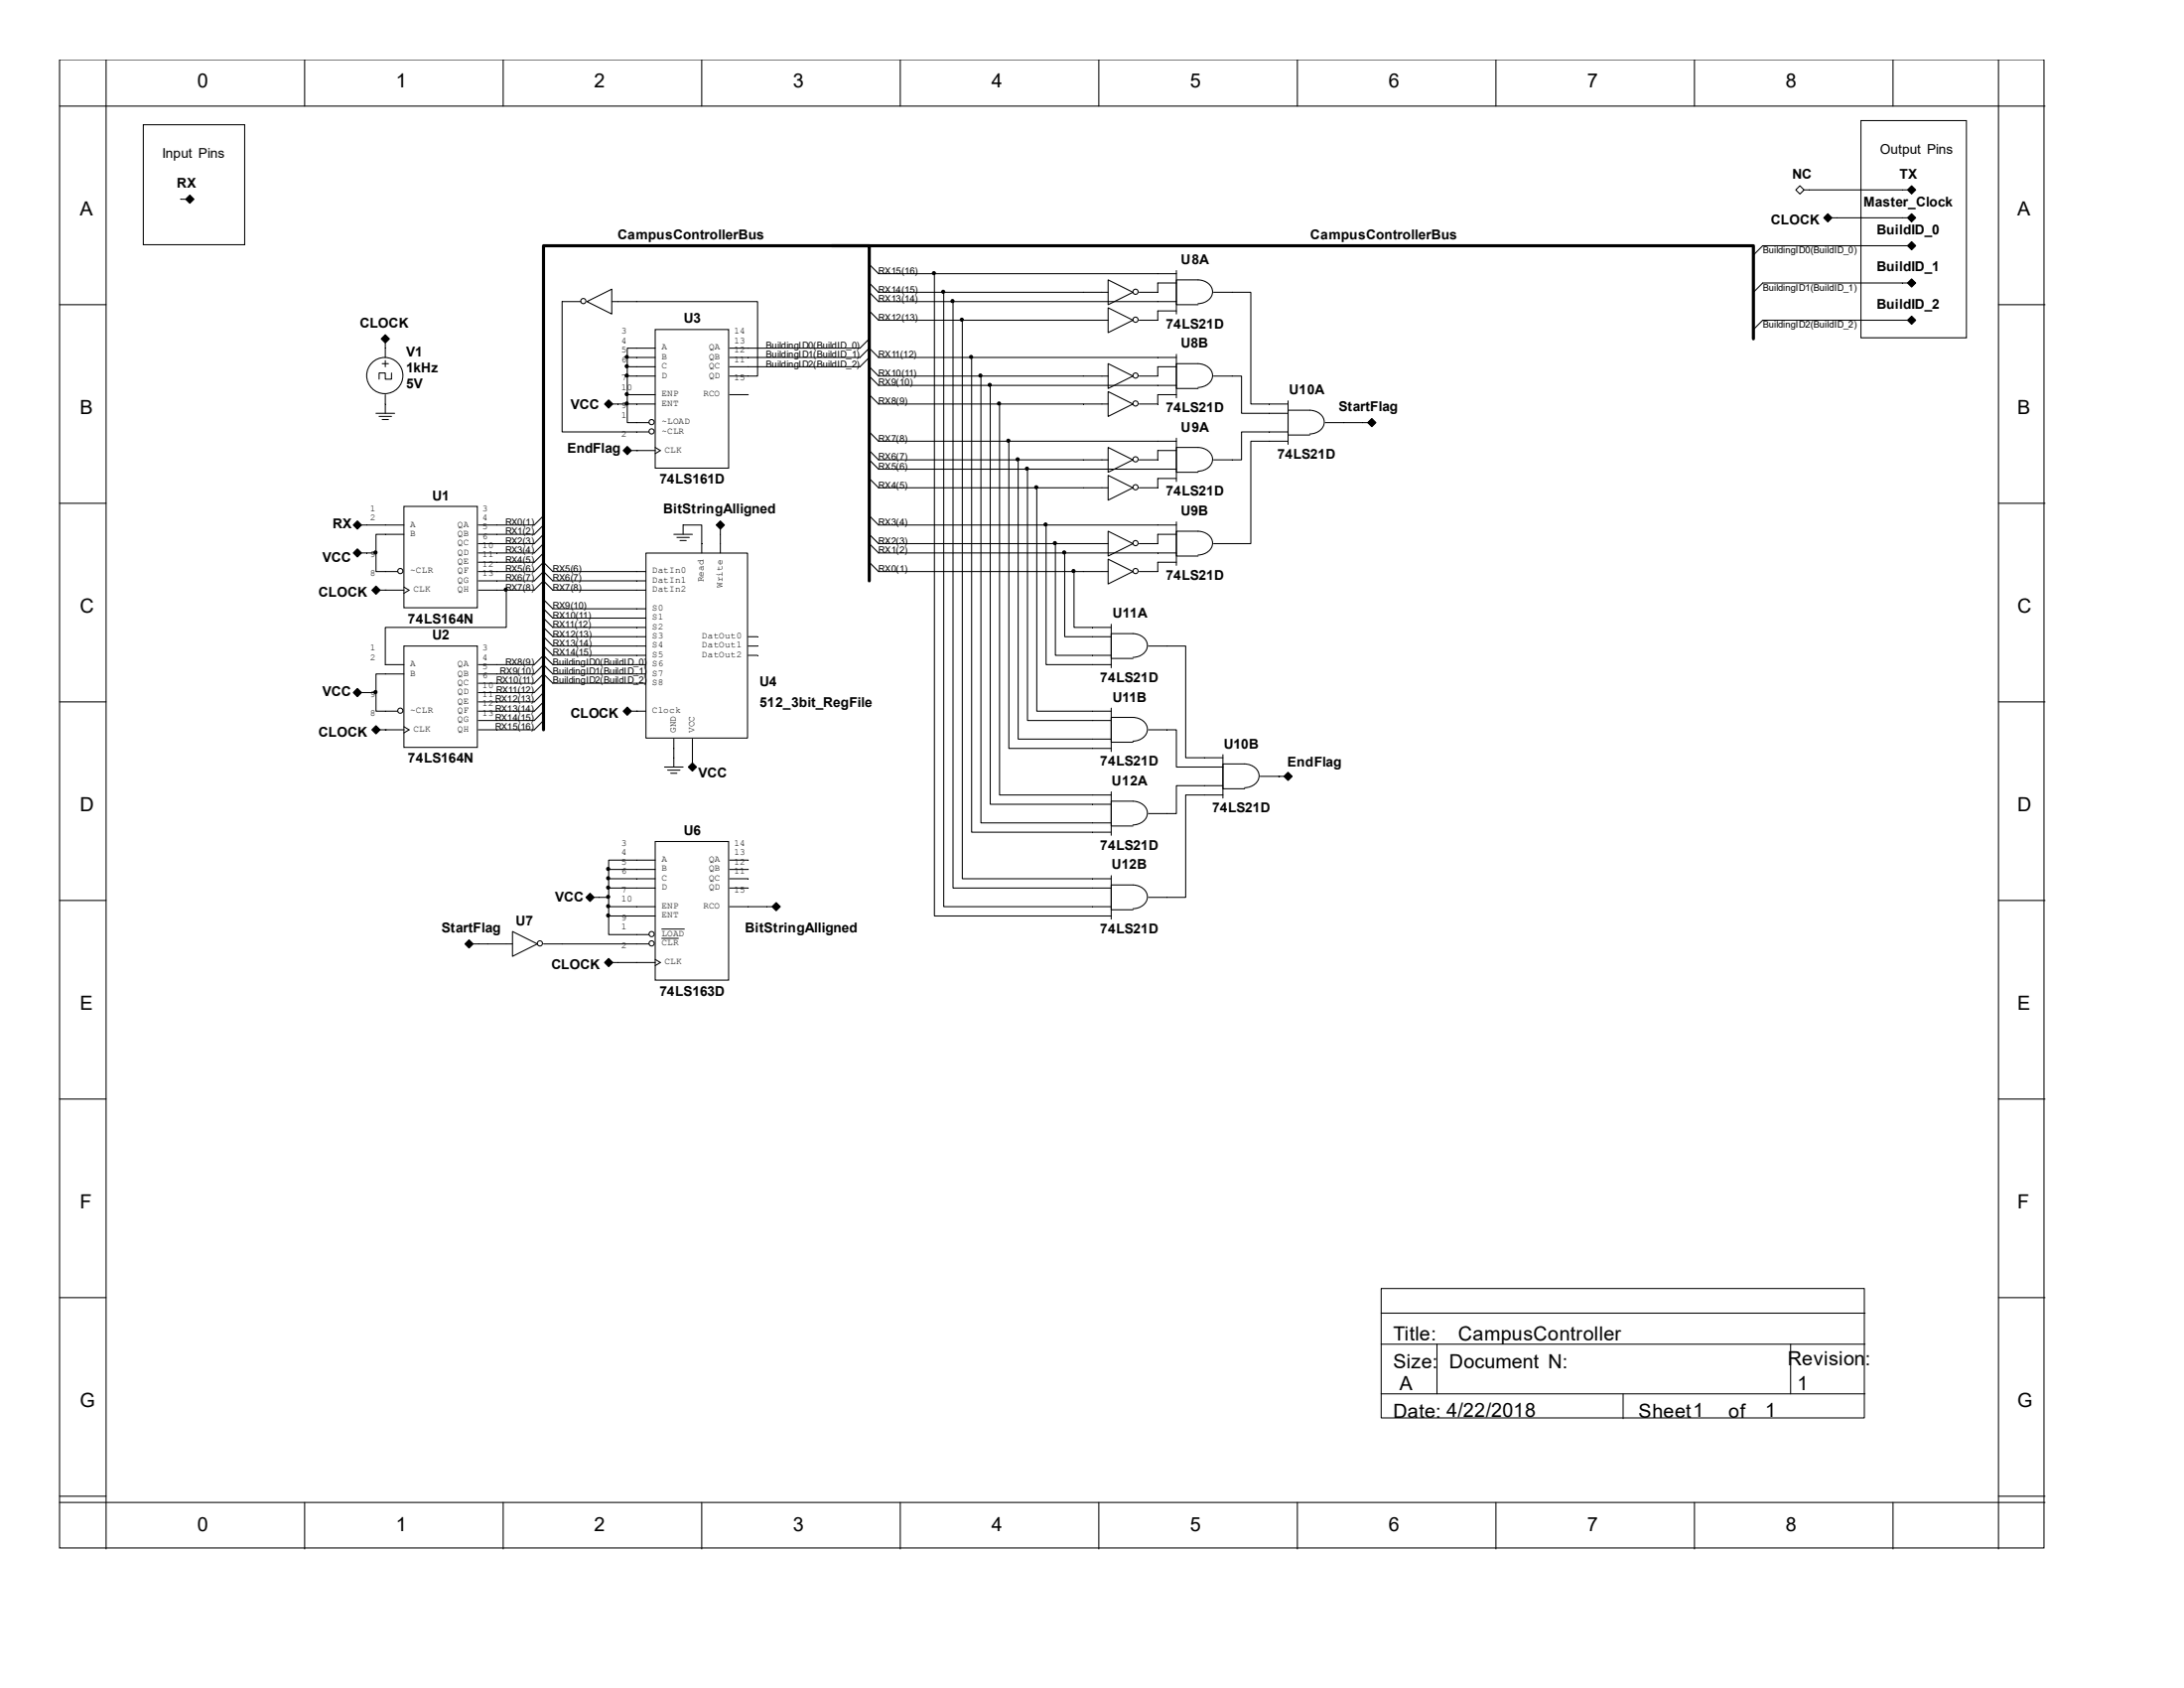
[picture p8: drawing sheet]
<svg xmlns="http://www.w3.org/2000/svg" width="279mm" height="216mm" viewBox="0 0 279 216" stroke-linecap="round" stroke-linejoin="round" font-family="sans-serif">
<g fill="none" stroke="#000" stroke-width=".13">
<path d="M7.6 7.6h253.9v190.4h-253.9zM7.6 13.6h254M13.6 7.6v190.5M18.3 16h13v15.3h-13zM39 7.6v6M64.4 7.6v6M89.8 7.6v6M115.2 7.6v6M140.6 7.6v6M166 7.6v6M191.4 7.6v6M216.8 7.6v6"/>
<path d="M238.1 15.4h13.5v27.8h-13.5zM242.2 7.6v6M255.7 7.6v190.5M7.6 39h6M23.1 25.5h.7M24.2 25.5l.1-.2 .1 .2-.1 .1zM24.3 25.1l.4 .4-.4 .4-.4-.4zM74.3 38.6h-2.4v16.6h11.1M75.1 38.6l3.2-1.6v3.2zM78.3 38.6h18.6v9.5h-3.6M111.2 39.8l1.2 1.2h29.4M111.2 37.4l1.2 1.2h38.1"/>
<path d="M111.2 33.8l1.2 1.2h38.1M111.2 36.2l1.2 1.2h29.4M119.5 35v82.2h22.7M120.7 37.4v78.6h21.5M121.9 38.6v75h20.3M141.8 35.8l3.1 1.6-3.1 1.6zM141.8 39.4l3.1 1.6-3.1 1.5zM150.5 36.2h-2.4v1.2h-2.4M150.5 39.8h-2.4v1.2h-2.4M150.5 34.6v5.6M153.3 38.8a1.65 1.65 0 0 0 1.8-1.9 1.84 1.84 0 0 0-1.8-1.1h-2.8v3.2h2.8M155.3 37.4h4.7v14.3h4.8"/>
<path d="M230.3 23.8l.5 .5-.5 .5-.6-.5zM230.8 24.3h13.2M233.8 27.5l.4 .4-.4 .4-.4-.4zM233.8 27.7l.2 .2-.2 .1-.1-.1zM234.4 27.9h9.6M244 31.4h-18.5l-1.2 1.2M244 36.2h-18.5l-1.2 1.2M244.2 24.3l.4-.4 .4 .4-.4 .4zM244.2 31.4l.4-.4 .4 .4-.4 .4zM244.2 36.2l.4-.4 .4 .4-.4 .4zM244.4 24.3l.2-.1 .1 .1-.1 .1zM244.4 27.9l.2-.2 .1 .2-.1 .1z"/>
<path d="M244.4 31.4l.2-.1 .1 .1-.1 .2zM244.4 36.2l.2-.1 .1 .1-.1 .1zM244.6 27.5l.4 .4-.4 .4-.4-.4zM255.7 39h5.9M48.1 52.9h2.4M48.5 53.3h1.6M48.9 43.3l.4-.4 .4 .4-.4 .4zM48.9 46.5h.8M48.9 53.7h.8M49.2 43.3l.1-.1 .1 .1-.1 .2zM49.3 43.9v1.8M49.3 46.1v.8"/>
<path d="M49.3 50.5v2.4M50.1 47.7v.8h-.8v-.8h-.8v.8M77.7 51.7l.2-.2 .1 .2-.1 .1zM77.9 51.3l.4 .4-.4 .4-.4-.4zM78.4 51.7h5.4M80.2 57.2l.4 .4-.4 .4-.3-.4zM80.2 57.5l.2 .1-.2 .2-.1-.2zM80.2 45.7v8.4h2.8M80.2 45.7h3.6M80.2 46.9h3.6M80.2 48.1h3.6M80.2 50.5h3.6"/>
<path d="M80.8 57.6h3M81.4 57.6h.1M83.8 42.1h9.4v17.8h-9.4zM83.8 44.5h-3.6v1.2M83.8 57.2l.7 .4-.7 .4M93.3 45.7h16.7l1.2-1.2 1.2 1.2h38.1M93.3 50.5h2.4M111.2 43.3l-1.2 1.2h-16.7M111.2 45.7l-1.2 1.2h-16.7M111.2 46.9l1.2 1.2h29.4M111.2 50.5l1.2 1.2h29.4M111.2 48.1l1.2 1.2h38.1"/>
<path d="M111.2 55.2l1.2 1.2h38.1M111.2 58.8l1.2 1.2h38.1M111.2 57.6l1.2 1.2h29.4M123.1 41v71.4h19.1M124.3 45.7v60.7h17.9M125.5 48.1v57.2h16.7M126.7 49.3v53.6h15.5M127.9 51.7v50h14.3M129.1 56.4v39.3h13.1M130.3 58.8v35.7h11.9M141.8 46.5l3.1 1.6-3.1 1.6zM141.8 50.1l3.1 1.6-3.1 1.6z"/>
<path d="M141.8 57.2l3.1 1.6-3.1 1.6zM150.5 46.9h-2.4v1.2h-2.4M150.5 50.5h-2.4v1.2h-2.4M150.5 57.6h-2.4v1.2h-2.4M150.5 45.3v5.6M150.5 56v5.6M153.3 49.6a1.65 1.65 0 0 0 1.8-2 1.84 1.84 0 0 0-1.8-1.1h-2.8v3.2h2.8M155.3 48.1h3.5v4.8h6M164.8 55.2h-6v3.6h-3.5M164.8 56.4h-4.8v13.1h-4.7M164.8 51.3v5.5M167.6 55.5a1.65 1.65 0 0 0 1.7-1.9 1.84 1.84 0 0 0-1.7-1.1h-2.8v3.1h2.8"/>
<path d="M169.5 54.1h5.5M175.1 54.1l.4-.4 .4 .4-.4 .4zM175.4 54.1l.1-.2 .1 .2-.1 .1zM244 41h-18.5l-1.2 1.1M244.2 41l.4-.4 .4 .4-.4 .4zM244.4 41l.2-.2 .1 .2-.1 .1zM7.6 64.4h6M45.7 66.8l.4 .4-.4 .3-.4-.3zM45.7 67l.2 .2-.2 .1-.1-.1zM45.7 70.3l.4 .4-.4 .4-.4-.4zM45.7 70.6l.2 .1-.2 .2-.1-.2zM46.2 67.2h5.5"/>
<path d="M46.2 70.7h1.9M48 75.5l.1-.1 .1 .1-.1 .1zM48.1 75.1l.4 .4-.4 .4-.4-.4zM48.1 70.7v2.4h2.8M48.6 75.5h3.1M49.3 75.5h.1M51.7 64.8h9.4v12.9h-9.4zM51.7 68.3h-3.6v2.4M51.7 75.1l.6 .4-.6 .4M61.2 73.1h7.1l1.2-1.2 1.2 1.2h11.9M61.2 75.5h7.1l1.2-1.2 1.2 1.2h11.9M61.2 74.3h7.1l1.2-1.2 1.2 1.2h11.9"/>
<path d="M64.8 75.5v4.7h-15.5v4.8h2.4M69.5 66l-1.2 1.2h-7.1M69.5 67.2l-1.2 1.1h-7.1M69.5 68.3l-1.2 1.2h-7.1M69.5 69.5l-1.2 1.2h-7.1M69.5 70.7l-1.2 1.2h-7.1M69.5 76.7l1.2 1.2h11.9M69.5 77.9l1.2 1.2h11.9M69.5 79.1l1.2 1.1h11.9M82.6 70.7h13v23.7h-13zM86.2 68.3h2.4M86.6 68.7h1.6"/>
<path d="M87 69.1h.8M87.4 68.3v-1.1h2.4v3.5M91.8 67.2l.4-.4 .4 .4-.4 .3zM92 67.2l.2-.2 .1 .2-.1 .1zM92.2 67.7v3M111.2 66l1.2 1.2h38.1M111.2 68.3l1.2 1.2h29.4M111.2 69.5l1.2 1.2h38.1M111.2 71.9l1.2 1.2h29.4M111.2 61.2l1.2 1.2h29.4M131.4 60v32.2h10.8M132.6 62.4v28.6h9.6"/>
<path d="M133.8 67.2v17.8h8.4M135 69.5v14.3h7.2M136.2 70.7v10.7h6M137.4 73.1v7.1h4.8M141.8 60.8l3.1 1.6-3.1 1.6zM141.8 67.9l3.1 1.6-3.1 1.6zM141.8 71.5l3.1 1.6-3.1 1.6zM142.2 79.9v5.5M150.5 68.3h-2.4v1.2h-2.4M150.5 71.9h-2.4v1.2h-2.4M150.5 66.8v5.5M150.5 61.2h-2.4v1.2h-2.4"/>
<path d="M153.3 60.3a1.65 1.65 0 0 0 1.8-1.9 1.84 1.84 0 0 0-1.8-1.2h-2.8v3.2h2.8M153.3 71a1.65 1.65 0 0 0 1.8-1.9 1.84 1.84 0 0 0-1.8-1.2h-2.8v3.2h2.8M255.7 64.4h5.9M7.6 89.8h6M45.7 88.2l.4 .4-.4 .4-.4-.4zM45.7 88.5l.2 .1-.2 .1-.1-.1zM46.2 88.6h1.9M48 93.3l.1-.1 .1 .1-.1 .2zM48.1 92.9l.4 .4-.4 .4-.4-.4zM48.1 88.6v2.4h2.8M48.6 93.3h3.1M49.3 93.3h.1"/>
<path d="M51.7 82.6h9.4v13h-9.4zM51.7 86.2h-3.6v2.4M51.7 92.9l.6 .4-.6 .4M61.2 85h7.1l1.2-1.2 1.2 1.2h11.9M61.2 86.2h7.1l1.2-1.2 1.2 1.2h11.9M61.2 87.4h7.1l1.2-1.2 1.2 1.2h11.9M69.5 88.6l-1.2 1.2h-7.1M69.5 87.4l-1.2 1.2h-7.1M69.5 89.8l-1.2 1.2h-7.1M69.5 92.2l-1.2 1.1h-7.1M69.5 91l-1.2 1.2h-7.1M69.5 80.2l1.2 1.2h11.9"/>
<path d="M69.5 81.4l1.2 1.2h11.9M69.5 82.6l1.2 1.2h11.9M80.2 90.6l.4 .4-.4 .4-.3-.4zM80.2 90.8l.2 .2-.2 .1-.1-.1zM80.8 91h1.8M81.4 91h.1M85 98.1h2.4M85.4 98.5h1.6M85.8 98.9h.8M86.2 94.5v3.6M88.5 98.1l.1-.1 .1 .1-.1 .1zM88.6 97.7l.4 .4-.4 .4-.4-.4z"/>
<path d="M88.6 94.5v3.1M95.7 81.4h1.2M95.7 82.6h1.2M95.7 83.8h1.2M142.2 90.6v5.5M144.9 84.1a1.65 1.65 0 0 0 1.8-1.9 1.84 1.84 0 0 0-1.8-1.2h-2.7v3.2h2.7M144.9 94.8a1.65 1.65 0 0 0 1.8-1.9 1.84 1.84 0 0 0-1.8-1.1h-2.7v3.1h2.7M146.9 93.3h3.6v4.8h5.9M146.9 82.6h4.8v14.3h4.7M156.4 96.5v5.6M161.2 99.3h3.1M163.6 99.3h.1"/>
<path d="M164.4 99.3l.4-.4 .4 .4-.4 .4zM164.7 99.3l.1-.1 .1 .1-.1 .1zM255.7 89.8h5.9M7.6 115.2h6M65.6 119.1l3.1 1.6-3.1 1.6zM75.5 114.4l.4 .4-.4 .4-.4-.4zM75.5 114.6l.1 .2-.1 .1-.1-.1zM76 114.8h1.9M77.9 117.2v2.3h5.1M77.9 111.2h5.9M77.9 112.4h5.9M77.9 113.6h5.9"/>
<path d="M77.9 116h5.9M77.9 117.2h5.9M77.9 111.2v6M83.8 107.6h9.4v17.8h-9.4zM83.8 110h-5.9v1.2M84.6 118.8h3M93.3 110h2.4M93.3 111.2h2.4M93.3 112.4h2.4M93.3 113.6h2.4M93.3 116h5.5M99.3 115.6l.4 .4-.4 .4-.4-.4z"/>
<path d="M99.3 115.8l.1 .2-.1 .1-.1-.1zM142.2 101.3v5.5M142.2 112v5.6M144.9 105.5a1.65 1.65 0 0 0 1.8-1.9 1.84 1.84 0 0 0-1.8-1.1h-2.7v3.1h2.7M144.9 116.2a1.65 1.65 0 0 0 1.8-1.9 1.84 1.84 0 0 0-1.8-1.1h-2.7v3.2h2.7M156.4 100.5h-5.9v3.6h-3.6M156.4 101.7h-4.7v13.1h-4.8M159.2 100.8a1.65 1.65 0 0 0 1.8-2 1.84 1.84 0 0 0-1.8-1.1h-2.8v3.2h2.8M255.7 115.2h5.9M60 120.3l.4 .4-.4 .4-.4-.4zM60 120.6l.1 .1-.1 .2-.1-.2zM60.5 120.7h5.1"/>
<path d="M69.5 120.7h13.5M77.9 122.7l.4 .4-.4 .4-.4-.4zM77.9 123l.1 .1-.1 .1-.2-.1zM78.4 123.1h5.4M83.8 122.7l.7 .4-.7 .4M84.6 120h2.2M7.6 140.6h6M255.7 140.6h5.9M7.6 166h6M176.7 171.9h61.9M176.7 168h61.9M176.7 178.3h61.9"/>
<path d="M176.7 164.8h61.8v16.6h-61.8zM183.8 171.9v6.4M207.6 178.3v3.2M229.1 171.9v6.4M255.7 166h5.9M7.6 191.4h6M7.6 192.2h254M39 192.2v5.9M64.4 192.2v5.9M89.8 192.2v5.9M115.2 192.2v5.9M140.6 192.2v5.9"/>
<path d="M166 192.2v5.9M191.4 192.2v5.9M216.8 192.2v5.9M242.2 192.2v5.9M255.7 191.4h5.9"/>
<circle cx="74.6" cy="38.5" r=".33"/>
<circle cx="145.3" cy="37.3" r=".33"/>
<circle cx="49.2" cy="48" r="2.32"/>
<circle cx="83.4" cy="54" r=".33"/>
<circle cx="83.4" cy="55.2" r=".33"/>
<circle cx="145.3" cy="40.9" r=".33"/>
<circle cx="145.3" cy="58.8" r=".33"/>
<circle cx="145.3" cy="51.6" r=".33"/>
<circle cx="145.3" cy="48" r=".33"/>
<circle cx="51.2" cy="73" r=".33"/>
<circle cx="145.3" cy="69.5" r=".33"/>
<circle cx="145.3" cy="62.3" r=".33"/>
<circle cx="145.3" cy="73" r=".33"/>
<circle cx="51.2" cy="90.9" r=".33"/>
<circle cx="83.4" cy="119.5" r=".33"/>
<circle cx="69.1" cy="120.7" r=".33"/>
<circle cx="83.4" cy="120.7" r=".33"/>
</g>
<g fill="#000" stroke="#000" stroke-width=".13">
<path d="M23.8 25.5l.5-.5 .5 .5-.5 .5z" fill-rule="evenodd"/>
<path d="M233.8 27.3l.6 .6-.6 .5-.5-.5z" fill-rule="evenodd"/>
<path d="M244 24.3l.6-.5 .5 .5-.5 .5z" fill-rule="evenodd"/>
<path d="M244 27.9l.6-.6 .5 .6-.5 .5z" fill-rule="evenodd"/>
<path d="M244 31.4l.6-.5 .5 .5-.5 .6z" fill-rule="evenodd"/>
<path d="M244 36.2l.6-.5 .5 .5-.5 .5z" fill-rule="evenodd"/>
<path d="M49.3 42.8l.5 .5-.5 .6-.5-.6z" fill-rule="evenodd"/>
<path d="M77.9 51.1l.5 .6-.5 .5-.6-.5z" fill-rule="evenodd"/>
<path d="M80.2 57.1l.6 .5-.6 .6-.5-.6z" fill-rule="evenodd"/>
<path d="M175 54.1l.5-.6 .5 .6-.5 .5z" fill-rule="evenodd"/>
<path d="M244 41l.6-.6 .5 .6-.5 .5z" fill-rule="evenodd"/>
<path d="M45.7 66.6l.5 .6-.5 .5-.5-.5z" fill-rule="evenodd"/>
<path d="M45.7 70.2l.5 .5-.5 .6-.5-.6z" fill-rule="evenodd"/>
<path d="M48.1 75l.5 .5-.5 .5-.5-.5z" fill-rule="evenodd"/>
<path d="M91.6 67.2l.6-.6 .5 .6-.5 .5z" fill-rule="evenodd"/>
<path d="M45.7 88.1l.5 .5-.5 .5-.5-.5z" fill-rule="evenodd"/>
<path d="M48.1 92.8l.5 .5-.5 .6-.5-.6z" fill-rule="evenodd"/>
<path d="M80.2 90.4l.6 .6-.6 .5-.5-.5z" fill-rule="evenodd"/>
<path d="M88.1 98.1l.5-.5 .5 .5-.5 .5z" fill-rule="evenodd"/>
<path d="M164.3 99.3l.5-.5 .5 .5-.5 .5z" fill-rule="evenodd"/>
<path d="M75.5 114.2l.5 .6-.5 .5-.5-.5z" fill-rule="evenodd"/>
<path d="M98.8 116l.5-.6 .5 .6-.5 .5z" fill-rule="evenodd"/>
<path d="M60 120.2l.5 .5-.5 .6-.5-.6z" fill-rule="evenodd"/>
<path d="M77.9 122.6l.5 .5-.5 .5-.6-.5z" fill-rule="evenodd"/>
<circle cx="119.5" cy="34.9" r=".2"/>
<circle cx="120.7" cy="37.3" r=".2"/>
<circle cx="121.9" cy="38.5" r=".2"/>
<circle cx="80.2" cy="45.7" r=".2"/>
<circle cx="80.2" cy="50.4" r=".2"/>
<circle cx="80.2" cy="48" r=".2"/>
<circle cx="80.2" cy="46.8" r=".2"/>
<circle cx="80.2" cy="51.6" r=".2"/>
<circle cx="123" cy="40.9" r=".2"/>
<circle cx="124.2" cy="45.7" r=".2"/>
<circle cx="125.4" cy="48" r=".2"/>
<circle cx="126.6" cy="49.2" r=".2"/>
<circle cx="127.8" cy="51.6" r=".2"/>
<circle cx="129" cy="56.4" r=".2"/>
<circle cx="130.2" cy="58.8" r=".2"/>
<circle cx="131.4" cy="59.9" r=".2"/>
<circle cx="48" cy="70.7" r=".2"/>
<circle cx="64.7" cy="75.4" r=".2"/>
<circle cx="132.6" cy="62.3" r=".2"/>
<circle cx="133.8" cy="67.1" r=".2"/>
<circle cx="135" cy="69.5" r=".2"/>
<circle cx="136.1" cy="70.7" r=".2"/>
<circle cx="137.3" cy="73" r=".2"/>
<circle cx="48" cy="88.5" r=".2"/>
<circle cx="77.8" cy="115.9" r=".2"/>
<circle cx="77.8" cy="113.5" r=".2"/>
<circle cx="77.8" cy="117.1" r=".2"/>
<circle cx="77.8" cy="112.3" r=".2"/>
<circle cx="77.8" cy="111.1" r=".2"/>
<circle cx="77.8" cy="114.7" r=".2"/>
</g>
<path d="M106.4 31.4h117.9v11.9M111.2 74.3v-42.9h-41.7v61.9" fill="none" stroke="#000" stroke-width=".4"/>
<g font-size="2.5">
<text x="25.2" y="11.2">0</text>
<text x="50.6" y="11.2">1</text>
<text x="76" y="11.2">2</text>
<text x="101.4" y="11.2">3</text>
<text x="126.8" y="11.2">4</text>
<text x="152.2" y="11.2">5</text>
<text x="177.6" y="11.2">6</text>
<text x="203" y="11.2">7</text>
<text x="228.4" y="11.2">8</text>
<text x="10.2" y="27.5">A</text>
<text x="258.1" y="27.5">A</text>
<text x="10.2" y="52.9">B</text>
<text x="258.1" y="52.9">B</text>
<text x="10.2" y="78.3">C</text>
<text x="258.1" y="78.3">C</text>
<text x="10.2" y="103.7">D</text>
<text x="258.1" y="103.7">D</text>
<text x="10.2" y="129.1">E</text>
<text x="258.1" y="129.1">E</text>
<text x="10.2" y="154.5">F</text>
<text x="258.1" y="154.5">F</text>
<text x="178.2" y="171.4">Title:</text>
<text x="186.6" y="171.4">CampusController</text>
<text x="10.2" y="179.9">G</text>
<text x="178.2" y="175">Size:</text>
<text x="179.1" y="177.8">A</text>
<text x="185.4" y="175">Document N:</text>
<text x="228.7" y="174.6">Revision:</text>
<text x="230" y="177.8">1</text>
<text x="258.1" y="179.9">G</text>
<text x="178.2" y="181.4">Date: 4/22/2018</text>
<text x="209.6" y="181.4">Sheet1</text>
<text x="221.1" y="181.4">of</text>
<text x="225.8" y="181.2">1</text>
<text x="25.2" y="195.8">0</text>
<text x="50.6" y="195.8">1</text>
<text x="76" y="195.8">2</text>
<text x="101.4" y="195.8">3</text>
<text x="126.8" y="195.8">4</text>
<text x="152.2" y="195.8">5</text>
<text x="177.6" y="195.8">6</text>
<text x="203" y="195.8">7</text>
<text x="228.4" y="195.8">8</text>
</g>
<g font-size="1.7">
<text x="20.8" y="20.2">Input Pins</text>
<text x="229.3" y="22.8">NC</text>
<text x="240.5" y="19.6">Output Pins</text>
<text x="243" y="22.8">TX</text>
<text x="22.6" y="24">RX</text>
<text x="226.6" y="28.7">CLOCK</text>
<text x="238.4" y="26.4">Master_Clock</text>
<text x="240.1" y="30">BuildID_0</text>
<text x="79" y="30.6">CampusControllerBus</text>
<text x="151.1" y="33.8">U8A</text>
<text x="167.6" y="30.6">CampusControllerBus</text>
<text x="240.1" y="34.7">BuildID_1</text>
<text x="46" y="41.9">CLOCK</text>
<text x="87.5" y="41.3">U3</text>
<text x="149.1" y="42">74LS21D</text>
<text x="240.1" y="39.5">BuildID_2</text>
<text x="51.9" y="45.6">V1</text>
<text x="51.9" y="47.7">1kHz</text>
<text x="151.1" y="44.5">U8B</text>
<text x="51.9" y="49.6">5V</text>
<text x="73" y="52.3">VCC</text>
<text x="149.1" y="52.7">74LS21D</text>
<text x="164.9" y="50.5">U10A</text>
<text x="171.2" y="52.6">StartFlag</text>
<text x="72.6" y="57.9">EndFlag</text>
<text x="151.1" y="55.2">U9A</text>
<text x="163.4" y="58.7">74LS21D</text>
<text x="55.3" y="64">U1</text>
<text x="84.4" y="61.8">74LS161D</text>
<text x="84.8" y="65.7">BitStringAlligned</text>
<text x="149.1" y="63.4">74LS21D</text>
<text x="151.1" y="66">U9B</text>
<text x="41.2" y="71.9">VCC</text>
<text x="42.6" y="67.5">RX</text>
<text x="40.8" y="76.4">CLOCK</text>
<text x="149.1" y="74.1">74LS21D</text>
<text x="52.2" y="79.7">74LS164N</text>
<text x="55.3" y="81.8">U2</text>
<text x="142.3" y="79">U11A</text>
<text x="41.2" y="89.1">VCC</text>
<text x="97.2" y="87.8">U4</text>
<text x="140.8" y="87.2">74LS21D</text>
<text x="142.3" y="89.7">U11B</text>
<text x="40.8" y="94.2">CLOCK</text>
<text x="73" y="91.9">CLOCK</text>
<text x="97.2" y="90.4">512_3bit_RegFile</text>
<text x="156.5" y="95.7">U10B</text>
<text x="52.2" y="97.5">74LS164N</text>
<text x="89.3" y="99.4">VCC</text>
<text x="140.8" y="98">74LS21D</text>
<text x="142.2" y="100.5">U12A</text>
<text x="164.7" y="98.1">EndFlag</text>
<text x="87.5" y="106.8">U6</text>
<text x="155.1" y="103.9">74LS21D</text>
<text x="140.8" y="108.7">74LS21D</text>
<text x="142.2" y="111.2">U12B</text>
<text x="56.5" y="119.3">StartFlag</text>
<text x="66" y="118.3">U7</text>
<text x="71" y="115.3">VCC</text>
<text x="95.3" y="119.3">BitStringAlligned</text>
<text x="140.8" y="119.4">74LS21D</text>
<text x="70.5" y="124">CLOCK</text>
<text x="84.4" y="127.3">74LS163D</text>
</g>
<g font-size="1.2">
<text x="112.4" y="35.1">RX15( 16)</text>
<text x="225.5" y="32.4">BuildingID0( BuildID_0)</text>
<text x="112.4" y="37.4">RX14( 15)</text>
<text x="112.4" y="38.6">RX13( 14)</text>
<text x="112.4" y="41">RX12( 13)</text>
<text x="225.5" y="37.2">BuildingID1( BuildID_1)</text>
<text x="225.5" y="41.9">BuildingID2( BuildID_2)</text>
<text x="79.5" y="42.7">3</text>
<text x="79.5" y="43.9">4</text>
<text x="79.5" y="45.1">5</text>
<text x="79.5" y="46.3">6</text>
<text x="84.6" y="44.7">A</text>
<text x="84.6" y="45.9">B</text>
<text x="84.6" y="47.1">C</text>
<text x="90.7" y="44.7">QA</text>
<text x="90.7" y="45.9">QB</text>
<text x="90.7" y="47.1">QC</text>
<text x="93.9" y="42.7">14</text>
<text x="93.9" y="43.9">13</text>
<text x="93.9" y="45.1">12</text>
<text x="93.9" y="46.3">11</text>
<text x="98" y="44.6">BuildingID0( BuildID_0)</text>
<text x="98" y="45.8">BuildingID1( BuildID_1)</text>
<text x="98" y="46.9">BuildingID2( BuildID_2)</text>
<text x="112.4" y="45.8">RX11( 12)</text>
<text x="79.5" y="48.7">7</text>
<text x="79.5" y="49.9">10</text>
<text x="79.5" y="52.2">9</text>
<text x="79.5" y="53.4">1</text>
<text x="84.6" y="48.3">D</text>
<text x="84.6" y="50.7">ENP</text>
<text x="84.6" y="51.9">ENT</text>
<text x="90" y="50.7">RCO</text>
<text x="90.7" y="48.3">QD</text>
<text x="93.9" y="48.7">15</text>
<text x="112.4" y="48.1">RX10( 11)</text>
<text x="112.4" y="49.3">RX9( 10)</text>
<text x="112.4" y="51.7">RX8( 9)</text>
<text x="79.5" y="55.8">2</text>
<text x="84.6" y="54.3">~LOAD</text>
<text x="84.6" y="55.5">~CLR</text>
<text x="85" y="57.9">CLK</text>
<text x="112.4" y="56.5">RX7( 8)</text>
<text x="112.4" y="58.8">RX6( 7)</text>
<text x="47.3" y="65.4">1</text>
<text x="61.7" y="65.4">3</text>
<text x="112.4" y="60.1">RX5( 6)</text>
<text x="112.4" y="62.4">RX4( 5)</text>
<text x="47.3" y="66.5">2</text>
<text x="47.3" y="71.3">9</text>
<text x="52.5" y="67.4">A</text>
<text x="52.5" y="68.6">B</text>
<text x="58.5" y="67.4">QA</text>
<text x="58.5" y="68.6">QB</text>
<text x="58.5" y="69.8">QC</text>
<text x="58.5" y="71">QD</text>
<text x="61.7" y="66.5">4</text>
<text x="61.7" y="67.7">5</text>
<text x="61.7" y="68.9">6</text>
<text x="61.7" y="70.1">10</text>
<text x="61.7" y="71.3">11</text>
<text x="64.6" y="67.2">RX0( 1)</text>
<text x="64.6" y="68.4">RX1( 2)</text>
<text x="64.6" y="69.6">RX2( 3)</text>
<text x="64.6" y="70.8">RX3( 4)</text>
<text x="64.6" y="72">RX4( 5)</text>
<text x="112.4" y="67.2">RX3( 4)</text>
<text x="112.4" y="69.6">RX2( 3)</text>
<text x="112.4" y="70.8">RX1( 2)</text>
<text x="47.3" y="73.7">8</text>
<text x="52.5" y="73.3">~CLR</text>
<text x="52.9" y="75.7">CLK</text>
<text x="58.5" y="72.1">QE</text>
<text x="58.5" y="73.3">QF</text>
<text x="58.5" y="74.5">QG</text>
<text x="58.5" y="75.7">QH</text>
<text x="61.7" y="72.5">12</text>
<text x="61.7" y="73.7">13</text>
<text x="64.6" y="73.2">RX5( 6)</text>
<text x="64.6" y="74.3">RX6( 7)</text>
<text x="64.6" y="75.5">RX7( 8)</text>
<text x="70.7" y="77.9">RX9( 10)</text>
<text x="70.7" y="73.2">RX5( 6)</text>
<text x="70.7" y="74.3">RX6( 7)</text>
<text x="70.7" y="75.5">RX7( 8)</text>
<text x="83.4" y="73.3">DatIn0</text>
<text x="83.4" y="74.5">DatIn1</text>
<text x="83.4" y="75.7">DatIn2</text>
<text x="90" y="74.5" transform="rotate(-90 90 74.5)">Read</text>
<text x="92.4" y="75.2" transform="rotate(-90 92.4 75.2)">Write</text>
<text x="112.4" y="73.2">RX0( 1)</text>
<text x="47.3" y="83.2">1</text>
<text x="61.7" y="83.2">3</text>
<text x="70.7" y="79.1">RX10( 11)</text>
<text x="70.7" y="80.3">RX11( 12)</text>
<text x="70.7" y="81.5">RX12( 13)</text>
<text x="70.7" y="82.7">RX13( 14)</text>
<text x="70.7" y="83.9">RX14( 15)</text>
<text x="83.4" y="78.1">S0</text>
<text x="83.4" y="79.3">S1</text>
<text x="83.4" y="80.5">S2</text>
<text x="83.4" y="81.7">S3</text>
<text x="83.4" y="82.8">S4</text>
<text x="89.8" y="82.8">DatOut1</text>
<text x="89.8" y="81.7">DatOut0</text>
<text x="47.3" y="84.4">2</text>
<text x="47.3" y="89.2">9</text>
<text x="52.5" y="85.2">A</text>
<text x="52.5" y="86.4">B</text>
<text x="58.5" y="85.2">QA</text>
<text x="58.5" y="86.4">QB</text>
<text x="58.5" y="87.6">QC</text>
<text x="58.5" y="88.8">QD</text>
<text x="61.7" y="84.4">4</text>
<text x="61.7" y="85.6">5</text>
<text x="61.7" y="86.8">6</text>
<text x="61.7" y="88">10</text>
<text x="61.7" y="89.2">11</text>
<text x="63.3" y="89.8">RX12( 13)</text>
<text x="63.5" y="87.4">RX10( 11)</text>
<text x="63.5" y="88.6">RX11( 12)</text>
<text x="64" y="86.2">RX9( 10)</text>
<text x="64.6" y="85">RX8( 9)</text>
<text x="70.7" y="85">BuildingID0( BuildID_0)</text>
<text x="70.7" y="86.2">BuildingID1( BuildID_1)</text>
<text x="70.7" y="87.4">BuildingID2( BuildID_2)</text>
<text x="83.4" y="84">S5</text>
<text x="83.4" y="85.2">S6</text>
<text x="83.4" y="86.4">S7</text>
<text x="83.4" y="87.6">S8</text>
<text x="89.8" y="84">DatOut2</text>
<text x="47.3" y="91.5">8</text>
<text x="52.5" y="91.2">~CLR</text>
<text x="52.9" y="93.6">CLK</text>
<text x="58.5" y="90">QE</text>
<text x="58.5" y="91.2">QF</text>
<text x="58.5" y="92.4">QG</text>
<text x="58.5" y="93.6">QH</text>
<text x="61.7" y="90.3">12</text>
<text x="61.7" y="91.5">13</text>
<text x="63.3" y="91">RX13( 14)</text>
<text x="63.3" y="92.2">RX14( 15)</text>
<text x="63.3" y="93.4">RX15( 16)</text>
<text x="83.4" y="91.2">Clock</text>
<text x="86.4" y="93.7" transform="rotate(-90 86.4 93.7)">GND</text>
<text x="88.8" y="93.7" transform="rotate(-90 88.8 93.7)">VCC</text>
<text x="79.5" y="108.2">3</text>
<text x="79.5" y="109.4">4</text>
<text x="79.5" y="110.6">5</text>
<text x="79.5" y="111.8">6</text>
<text x="84.6" y="110.2">A</text>
<text x="84.6" y="111.4">B</text>
<text x="84.6" y="112.6">C</text>
<text x="84.6" y="113.8">D</text>
<text x="90.7" y="110.2">QA</text>
<text x="90.7" y="111.4">QB</text>
<text x="90.7" y="112.6">QC</text>
<text x="90.7" y="113.8">QD</text>
<text x="93.9" y="108.2">14</text>
<text x="93.9" y="109.4">13</text>
<text x="93.9" y="110.6">12</text>
<text x="93.9" y="111.8">11</text>
<text x="79.5" y="114.2">7</text>
<text x="79.5" y="115.4">10</text>
<text x="79.5" y="117.7">9</text>
<text x="79.5" y="118.9">1</text>
<text x="84.6" y="116.2">ENP</text>
<text x="84.6" y="117.4">ENT</text>
<text x="84.6" y="119.8">LOAD</text>
<text x="90" y="116.2">RCO</text>
<text x="93.9" y="114.2">15</text>
<text x="79.5" y="121.3">2</text>
<text x="84.6" y="120.9">CLR</text>
<text x="85" y="123.3">CLK</text>
</g>
</svg>
